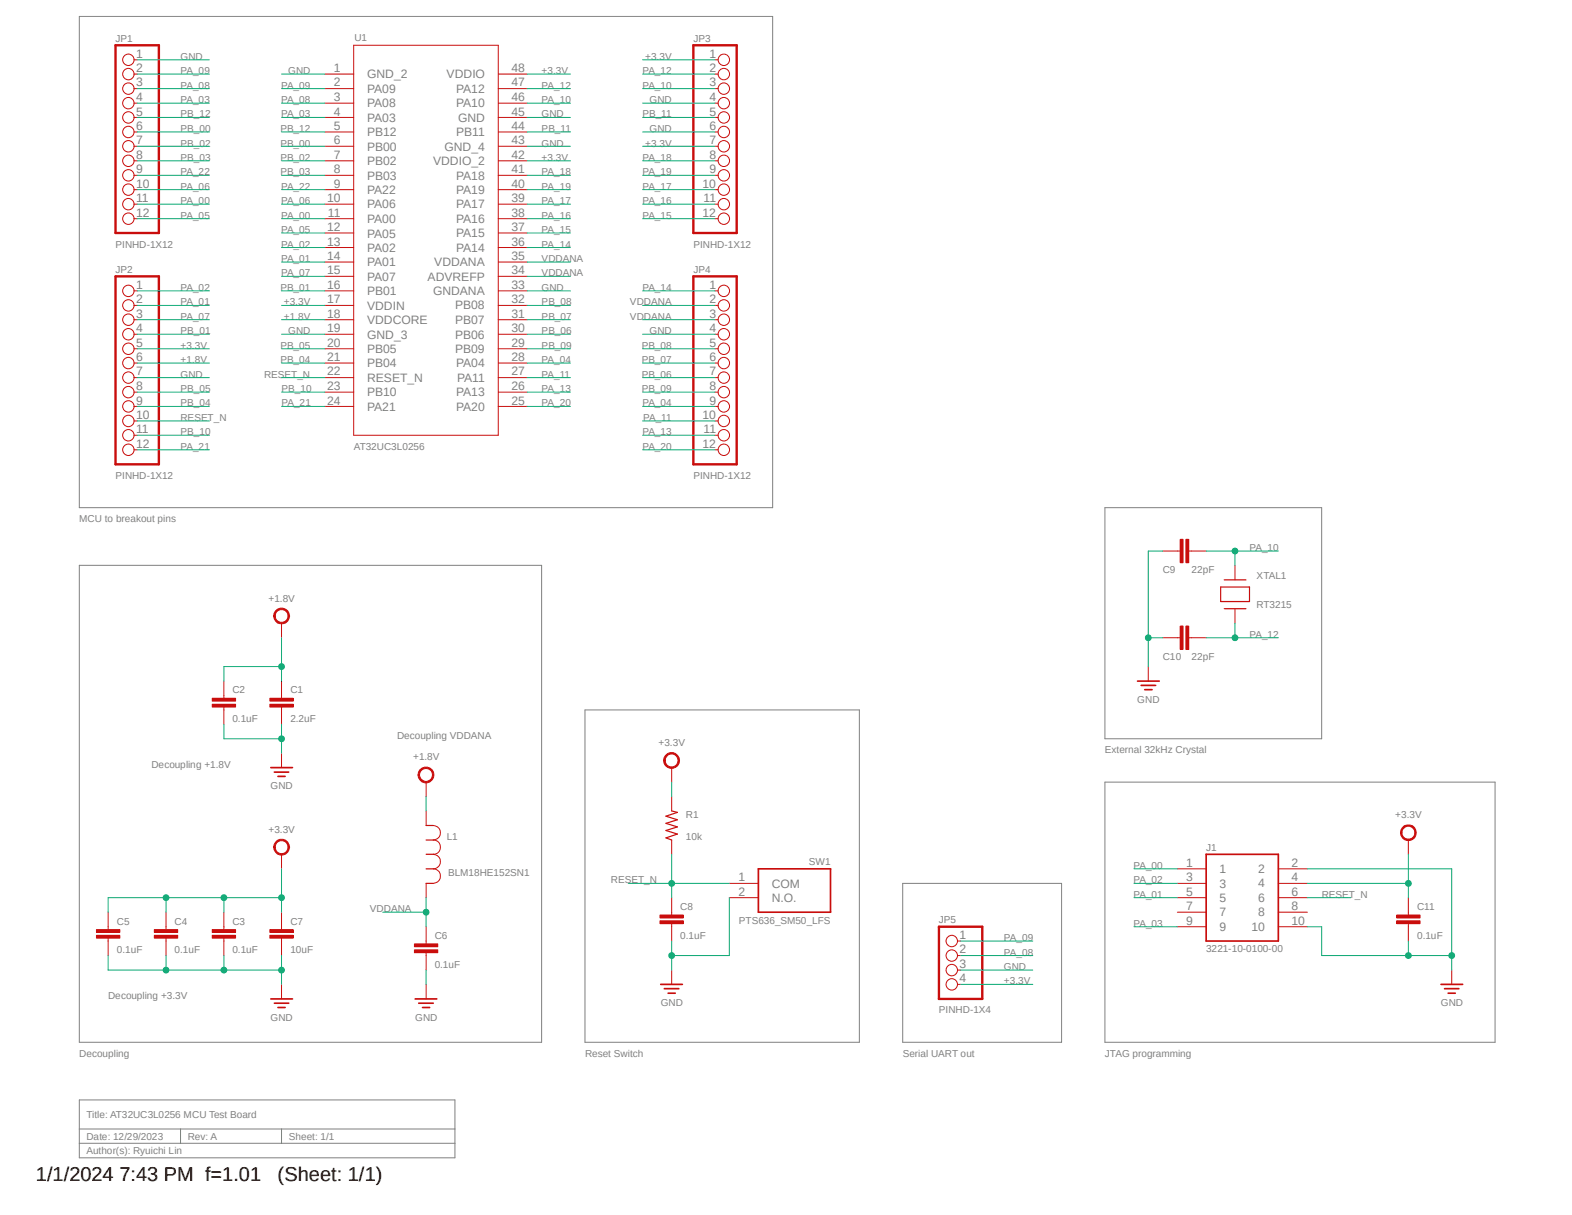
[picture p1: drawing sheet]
<svg xmlns="http://www.w3.org/2000/svg" width="279mm" height="216mm" viewBox="0 0 279 216" stroke-linecap="round" stroke-linejoin="round" font-family="sans-serif">
<path d="M13.5 2.8l252.4 203.1M265.9 2.8l-252.4 203.1" fill="none" stroke="#fff" stroke-width=".18"/>
<path d="M14.1 2.9h123.2v87.3h-123.2zM196.4 90.2h38.5v41.1h-38.5zM14.1 100.5h82.2v84.7h-82.2zM104 126.2h48.7v59h-48.7zM196.4 139h69.3v46.2h-69.3zM160.4 157h28.3v28.2h-28.3zM14.1 195.5h66.8v10.2h-66.8zM14.1 200.6h66.8M14.1 203.2h66.8M32.1 200.6v2.6M50 200.6v2.6" fill="none" stroke="#808080" stroke-width=".18"/>
<g fill="none" stroke="#c90d0c" stroke-width=".18">
<path d="M23.8 13.2h.6M23.8 15.7h.6M23.8 18.3h.6M23.8 10.6h.6M57.7 13.2h5.2M57.7 15.7h5.2M57.7 18.3h5.2M62.9 8h25.7v69.3h-25.7zM88.6 13.2h5.1M88.6 15.7h5.1M88.6 18.3h5.1M127.1 13.2h.5"/>
<path d="M127.1 15.7h.5M127.1 18.3h.5M127.1 10.6h.5M23.8 20.9h.6M23.8 23.5h.6M23.8 26h.6M23.8 28.6h.6M23.8 31.2h.6M23.8 33.7h.6M23.8 36.3h.6M23.8 38.9h.6M57.7 20.9h5.2"/>
<path d="M57.7 23.5h5.2M57.7 26h5.2M57.7 28.6h5.2M57.7 31.2h5.2M57.7 33.7h5.2M57.7 36.3h5.2M57.7 38.9h5.2M88.6 20.9h5.1M88.6 23.5h5.1M88.6 26h5.1M88.6 28.6h5.1M88.6 31.2h5.1"/>
<path d="M88.6 33.7h5.1M88.6 36.3h5.1M88.6 38.9h5.1M127.1 20.9h.5M127.1 23.5h.5M127.1 26h.5M127.1 28.6h.5M127.1 31.2h.5M127.1 33.7h.5M127.1 36.3h.5M127.1 38.9h.5M23.8 51.7h.6"/>
<path d="M23.8 54.3h.6M23.8 56.8h.6M23.8 59.4h.6M57.7 41.4h5.2M57.7 44h5.2M57.7 46.6h5.2M57.7 49.1h5.2M57.7 51.7h5.2M57.7 54.3h5.2M57.7 56.8h5.2M57.7 59.4h5.2M88.6 41.4h5.1"/>
<path d="M88.6 44h5.1M88.6 46.6h5.1M88.6 49.1h5.1M88.6 51.7h5.1M88.6 54.3h5.1M88.6 56.8h5.1M88.6 59.4h5.1M127.1 51.7h.5M127.1 54.3h.5M127.1 56.8h.5M127.1 59.4h.5M23.8 62h.6"/>
<path d="M23.8 64.5h.6M23.8 67.1h.6M23.8 69.7h.6M23.8 72.2h.6M23.8 77.3h.6M23.8 74.8h.6M23.8 79.9h.6M57.7 62h5.2M57.7 64.5h5.2M57.7 67.1h5.2M57.7 69.7h5.2M57.7 72.2h5.2"/>
<path d="M88.6 62h5.1M88.6 64.5h5.1M88.6 67.1h5.1M88.6 69.7h5.1M88.6 72.2h5.1M127.1 62h.5M127.1 64.5h.5M127.1 67.1h.5M127.1 69.7h.5M127.1 72.2h.5M127.1 77.3h.5M127.1 74.8h.5"/>
<path d="M127.1 79.9h.5M50 123.6v.5M50 125.6v.6"/>
<circle cx="22.8" cy="10.6" r="1.01"/>
<circle cx="22.8" cy="13.2" r="1.01"/>
<circle cx="22.8" cy="15.7" r="1.01"/>
<circle cx="22.8" cy="18.3" r="1.01"/>
<circle cx="128.7" cy="18.3" r="1.01"/>
<circle cx="128.7" cy="13.2" r="1.01"/>
<circle cx="128.7" cy="10.6" r="1.01"/>
<circle cx="128.7" cy="15.7" r="1.01"/>
<circle cx="22.8" cy="38.9" r="1.01"/>
<circle cx="22.8" cy="33.7" r="1.01"/>
<circle cx="22.8" cy="28.6" r="1.01"/>
<circle cx="22.8" cy="20.9" r="1.01"/>
<circle cx="22.8" cy="26" r="1.01"/>
<circle cx="22.8" cy="36.3" r="1.01"/>
<circle cx="22.8" cy="31.2" r="1.01"/>
<circle cx="22.8" cy="23.5" r="1.01"/>
<circle cx="128.7" cy="36.3" r="1.01"/>
<circle cx="128.7" cy="23.5" r="1.01"/>
<circle cx="128.7" cy="33.7" r="1.01"/>
<circle cx="128.7" cy="38.9" r="1.01"/>
<circle cx="128.7" cy="20.9" r="1.01"/>
<circle cx="128.7" cy="26" r="1.01"/>
<circle cx="128.7" cy="28.6" r="1.01"/>
<circle cx="128.7" cy="31.2" r="1.01"/>
<circle cx="22.8" cy="54.3" r="1.01"/>
<circle cx="22.8" cy="59.4" r="1.01"/>
<circle cx="22.8" cy="51.7" r="1.01"/>
<circle cx="22.8" cy="56.8" r="1.01"/>
<circle cx="128.7" cy="59.4" r="1.01"/>
<circle cx="128.7" cy="51.7" r="1.01"/>
<circle cx="128.7" cy="54.3" r="1.01"/>
<circle cx="128.7" cy="56.8" r="1.01"/>
<circle cx="22.8" cy="79.9" r="1.01"/>
<circle cx="22.8" cy="64.5" r="1.01"/>
<circle cx="22.8" cy="67.1" r="1.01"/>
<circle cx="22.8" cy="77.3" r="1.01"/>
<circle cx="22.8" cy="72.2" r="1.01"/>
<circle cx="22.8" cy="74.8" r="1.01"/>
<circle cx="22.8" cy="62" r="1.01"/>
<circle cx="22.8" cy="69.7" r="1.01"/>
<circle cx="128.7" cy="64.5" r="1.01"/>
<circle cx="128.7" cy="62" r="1.01"/>
<circle cx="128.7" cy="79.9" r="1.01"/>
<circle cx="128.7" cy="72.2" r="1.01"/>
<circle cx="128.7" cy="74.8" r="1.01"/>
<circle cx="128.7" cy="67.1" r="1.01"/>
<circle cx="128.7" cy="69.7" r="1.01"/>
<circle cx="128.7" cy="77.3" r="1.01"/>
</g>
<path d="M20.5 8h7.7v33.4h-7.7zM123.2 8h7.7v33.4h-7.7zM20.5 49.1h7.7v33.4h-7.7zM123.2 49.1h7.7v33.4h-7.7z" fill="none" stroke="#c90d0c" stroke-width=".42"/>
<path d="M48 125.1h4.1v.5h-4.1z" fill-rule="evenodd" fill="#c90d0c"/>
<path d="M48 125.1h4.1v.5h-4.1z" fill="none" stroke="#c90d0c" stroke-width=".18"/>
<path d="M48 124.1h4.1v.5h-4.1z" fill-rule="evenodd" fill="#c90d0c"/>
<path d="M39.8 123.6v.5M39.8 125.6v.6M48 124.1h4.1v.5h-4.1zM50 121v2.6M50 126.2v2.5" fill="none" stroke="#c90d0c" stroke-width=".18"/>
<path d="M37.7 125.1h4.2v.5h-4.2z" fill-rule="evenodd" fill="#c90d0c"/>
<path d="M37.7 125.1h4.2v.5h-4.2z" fill="none" stroke="#c90d0c" stroke-width=".18"/>
<path d="M37.7 124.1h4.2v.5h-4.2z" fill-rule="evenodd" fill="#c90d0c"/>
<path d="M37.7 124.1h4.2v.5h-4.2zM39.8 121v2.6M39.8 126.2v2.5" fill="none" stroke="#c90d0c" stroke-width=".18"/>
<path d="M49 149.6a1.39 1.39 0 0 1 2.2 .2 1.39 1.39 0 0 1-.8 2.1 1.39 1.39 0 0 1-1.8-1.4h.3a1.15 1.15 0 0 1 1.5-1.1 1.15 1.15 0 0 1 .5 1.9 1.15 1.15 0 0 1-1.9-.4l-.1-.4h-.3z" fill-rule="evenodd" fill="#c90d0c"/>
<path d="M49 149.6a1.39 1.39 0 0 1 2.2 .2 1.39 1.39 0 0 1-.8 2.1 1.39 1.39 0 0 1-1.8-1.4h.3a1.15 1.15 0 0 1 1.5-1.1 1.15 1.15 0 0 1 .5 1.9 1.15 1.15 0 0 1-1.9-.4l-.1-.4h-.3zM50 151.8v2.6" fill="none" stroke="#c90d0c" stroke-width=".18"/>
<path d="M49 108.5a1.4 1.4 0 0 1 2.2 .2 1.4 1.4 0 0 1-.8 2.1 1.4 1.4 0 0 1-1.8-1.3h.3a1.15 1.15 0 0 1 1.6-1.2 1.15 1.15 0 0 1 .4 1.9 1.15 1.15 0 0 1-1.9-.3l-.1-.4h-.3l.1-.5z" fill-rule="evenodd" fill="#c90d0c"/>
<path d="M49 108.5a1.4 1.4 0 0 1 2.2 .2 1.4 1.4 0 0 1-.8 2.1 1.4 1.4 0 0 1-1.8-1.3h.3a1.15 1.15 0 0 1 1.6-1.2 1.15 1.15 0 0 1 .4 1.9 1.15 1.15 0 0 1-1.9-.3l-.1-.4h-.3l.1-.5zM50 110.7v2.6M39.8 164.7v.5M39.8 166.7v.5" fill="none" stroke="#c90d0c" stroke-width=".18"/>
<path d="M37.7 166.2h4.2v.5h-4.2z" fill-rule="evenodd" fill="#c90d0c"/>
<path d="M37.7 166.2h4.2v.5h-4.2z" fill="none" stroke="#c90d0c" stroke-width=".18"/>
<path d="M37.7 165.2h4.2v.5h-4.2z" fill-rule="evenodd" fill="#c90d0c"/>
<path d="M29.5 164.7v.5M29.5 166.7v.5M37.7 165.2h4.2v.5h-4.2zM39.8 162.1v2.6M39.8 167.2v2.6" fill="none" stroke="#c90d0c" stroke-width=".18"/>
<path d="M27.4 166.2h4.2v.5h-4.2z" fill-rule="evenodd" fill="#c90d0c"/>
<path d="M27.4 166.2h4.2v.5h-4.2z" fill="none" stroke="#c90d0c" stroke-width=".18"/>
<path d="M27.4 165.2h4.2v.5h-4.2z" fill-rule="evenodd" fill="#c90d0c"/>
<path d="M19.2 164.7v.5M19.2 166.7v.5M27.4 165.2h4.2v.5h-4.2zM29.5 162.1v2.6M29.5 167.2v2.6" fill="none" stroke="#c90d0c" stroke-width=".18"/>
<path d="M17.1 166.2h4.2v.5h-4.2z" fill-rule="evenodd" fill="#c90d0c"/>
<path d="M17.1 166.2h4.2v.5h-4.2z" fill="none" stroke="#c90d0c" stroke-width=".18"/>
<path d="M17.1 165.2h4.2v.5h-4.2z" fill-rule="evenodd" fill="#c90d0c"/>
<path d="M17.1 165.2h4.2v.5h-4.2zM19.2 162.1v2.6M19.2 167.2v2.6" fill="none" stroke="#c90d0c" stroke-width=".18"/>
<path d="M74.6 136.8a1.42 1.42 0 0 1 2.3 .1 1.42 1.42 0 0 1-.8 2.2 1.42 1.42 0 0 1-1.8-1.4h.2a1.15 1.15 0 0 1 1.6-1.1 1.15 1.15 0 0 1 .4 1.9 1.15 1.15 0 0 1-1.9-.4l-.1-.4h-.2l.1-.5z" fill-rule="evenodd" fill="#c90d0c"/>
<path d="M74.6 136.8a1.42 1.42 0 0 1 2.3 .1 1.42 1.42 0 0 1-.8 2.2 1.42 1.42 0 0 1-1.8-1.4h.2a1.15 1.15 0 0 1 1.6-1.1 1.15 1.15 0 0 1 .4 1.9 1.15 1.15 0 0 1-1.9-.4l-.1-.4h-.2l.1-.5zM75.7 139v2.6M75.7 167.2v.5M75.7 169.3v.5" fill="none" stroke="#c90d0c" stroke-width=".18"/>
<path d="M73.7 168.8h4.1v.5h-4.1z" fill-rule="evenodd" fill="#c90d0c"/>
<path d="M73.7 168.8h4.1v.5h-4.1z" fill="none" stroke="#c90d0c" stroke-width=".18"/>
<path d="M73.7 167.7h4.1v.5h-4.1z" fill-rule="evenodd" fill="#c90d0c"/>
<path d="M50 164.7v.5M50 166.7v.5M73.7 167.7h4.1v.5h-4.1zM75.7 164.7v2.5M75.7 169.8v2.6" fill="none" stroke="#c90d0c" stroke-width=".18"/>
<path d="M48 166.2h4.1v.5h-4.1z" fill-rule="evenodd" fill="#c90d0c"/>
<path d="M48 166.2h4.1v.5h-4.1z" fill="none" stroke="#c90d0c" stroke-width=".18"/>
<path d="M48 165.2h4.1v.5h-4.1z" fill-rule="evenodd" fill="#c90d0c"/>
<path d="M50 133.9v2.5M119.4 141.6v2.5M119.4 149.3v2.5M48 165.2h4.1v.5h-4.1zM50 162.1v2.6M50 167.2v2.6M50 174.9v2.6M75.7 174.9v2.6M119.4 162.1v.5M119.4 164.1v.6" fill="none" stroke="#c90d0c" stroke-width=".18"/>
<path d="M48.1 136.4h3.9M48.8 137.2h2.5M49.4 138h1.3M48.1 177.5h3.9M48.8 178.3h2.5M49.4 179h1.3M73.8 177.5h3.8M74.4 178.3h2.6M75.1 179h1.3" fill="none" stroke="#c90d0c" stroke-width=".3"/>
<path d="M119.4 144.1l1 .3-2 .6 2 .7-2 .6 2 .6-2 .7 2 .6-2 .7 1 .4" fill="none" stroke="#c90d0c" stroke-width=".21"/>
<path d="M117.3 163.6h4.2v.5h-4.2z" fill-rule="evenodd" fill="#c90d0c"/>
<path d="M117.3 163.6h4.2v.5h-4.2z" fill="none" stroke="#c90d0c" stroke-width=".18"/>
<path d="M117.3 162.6h4.2v.5h-4.2z" fill-rule="evenodd" fill="#c90d0c"/>
<path d="M209.3 97.9h.5M211.3 97.9h.5M119.4 159.5v2.6M117.3 162.6h4.2v.5h-4.2zM119.4 164.7v2.5" fill="none" stroke="#c90d0c" stroke-width=".18"/>
<path d="M209.8 95.8h.5v4.2h-.5z" fill-rule="evenodd" fill="#c90d0c"/>
<path d="M209.8 95.8h.5v4.2h-.5z" fill="none" stroke="#c90d0c" stroke-width=".18"/>
<path d="M210.8 95.8h.5v4.2h-.5z" fill-rule="evenodd" fill="#c90d0c"/>
<path d="M206.7 97.9h2.6M210.8 95.8h.5v4.2h-.5zM211.8 97.9h2.6M209.3 113.3h.5M211.3 113.3h.5" fill="none" stroke="#c90d0c" stroke-width=".18"/>
<path d="M209.8 111.3h.5v4.1h-.5z" fill-rule="evenodd" fill="#c90d0c"/>
<path d="M209.8 111.3h.5v4.1h-.5z" fill="none" stroke="#c90d0c" stroke-width=".18"/>
<path d="M210.8 111.3h.5v4.1h-.5z" fill-rule="evenodd" fill="#c90d0c"/>
<path d="M206.7 113.3h2.6M210.8 111.3h.5v4.1h-.5zM211.8 113.3h2.6M250.3 162.1v.5M250.3 164.1v.6" fill="none" stroke="#c90d0c" stroke-width=".18"/>
<path d="M248.2 163.6h4.2v.5h-4.2z" fill-rule="evenodd" fill="#c90d0c"/>
<path d="M248.2 163.6h4.2v.5h-4.2z" fill="none" stroke="#c90d0c" stroke-width=".18"/>
<path d="M248.2 162.6h4.2v.5h-4.2z" fill-rule="evenodd" fill="#c90d0c"/>
<path d="M250.3 159.5v2.6M248.2 162.6h4.2v.5h-4.2zM250.3 164.7v2.5" fill="none" stroke="#c90d0c" stroke-width=".18"/>
<path d="M118.3 134.2a1.42 1.42 0 0 1 2.3 .2 1.42 1.42 0 0 1-.9 2.1 1.42 1.42 0 0 1-1.8-1.4h.3a1.15 1.15 0 0 1 1.7-.9 1.15 1.15 0 0 1 .2 1.9 1.15 1.15 0 0 1-1.8-.6l-.1-.4h-.3z" fill-rule="evenodd" fill="#c90d0c"/>
<path d="M204.1 118.4v2.6M118.3 134.2a1.42 1.42 0 0 1 2.3 .2 1.42 1.42 0 0 1-.9 2.1 1.42 1.42 0 0 1-1.8-1.4h.3a1.15 1.15 0 0 1 1.7-.9 1.15 1.15 0 0 1 .2 1.9 1.15 1.15 0 0 1-1.8-.6l-.1-.4h-.3zM119.4 136.4v2.6M119.4 172.4v2.5M258 172.4v2.5" fill="none" stroke="#c90d0c" stroke-width=".18"/>
<path d="M202.2 121h3.8M202.8 121.8h2.6M203.5 122.6h1.3M117.4 174.9h3.9M118.1 175.7h2.5M118.7 176.5h1.3M256.1 174.9h3.9M256.8 175.7h2.5M257.4 176.5h1.3" fill="none" stroke="#c90d0c" stroke-width=".3"/>
<path d="M249.3 147.1a1.4 1.4 0 0 1 2.2 .1 1.4 1.4 0 0 1-.8 2.1 1.4 1.4 0 0 1-1.8-1.3h.3a1.16 1.16 0 0 1 1.5-1.1 1.16 1.16 0 0 1 .6 1.8 1.16 1.16 0 0 1-1.9 0l-.2-.3v-.4h-.3z" fill-rule="evenodd" fill="#c90d0c"/>
<g fill="none" stroke="#c90d0c" stroke-width=".18">
<path d="M219.5 100.5v2.5M219.5 108.2v2.5M75.7 144.1v2.6M75.7 157v2.5M77 146.7a1.29 1.29 0 0 1 1.3 1.3 1.29 1.29 0 0 1-1.3 1.3 1.27 1.27 0 0 1 1.3 1.2 1.27 1.27 0 0 1-1.3 1.3 1.29 1.29 0 0 1 1.3 1.3 1.29 1.29 0 0 1-1.3 1.3 1.29 1.29 0 0 1 1.3 1.3 1.29 1.29 0 0 1-1.3 1.3M129.6 157h5.2M129.6 159.5h5.2M209.3 157h5.1M209.3 159.5h5.1M209.3 154.4h5.1M227.2 157h5.2M227.2 159.5h5.2"/>
<path d="M227.2 154.4h5.2M249.3 147.1a1.4 1.4 0 0 1 2.2 .1 1.4 1.4 0 0 1-.8 2.1 1.4 1.4 0 0 1-1.8-1.3h.3a1.16 1.16 0 0 1 1.5-1.1 1.16 1.16 0 0 1 .6 1.8 1.16 1.16 0 0 1-1.9 0l-.2-.3v-.4h-.3zM250.3 149.3v2.5M170.2 167.2h.5M170.2 169.8h.5M170.2 172.4h.5M170.2 174.9h.5M209.3 162.1h5.1M209.3 164.7h5.1M227.2 162.1h5.2M227.2 164.7h5.2"/>
<circle cx="169.2" cy="169.8" r="1.01"/>
<circle cx="169.2" cy="167.2" r="1.01"/>
<circle cx="169.2" cy="174.9" r="1.01"/>
<circle cx="169.2" cy="172.4" r="1.01"/>
</g>
<path d="M166.9 164.7h7.7v12.8h-7.7z" fill="none" stroke="#c90d0c" stroke-width=".42"/>
<path d="M134.8 154.4h12.8v7.7h-12.8zM214.4 151.8h12.8v15.4h-12.8z" fill="none" stroke="#c90d0c" stroke-width=".3"/>
<path d="M217 104.3h5.1v2.6h-5.1zM217.6 103h3.8M217.6 108.2h3.8M75.7 149.3h1.3M75.7 151.8h1.3M75.7 157h1.3M75.7 146.7h1.3M75.7 154.4h1.3" fill="none" stroke="#c90d0c" stroke-width=".21"/>
<g fill="none" stroke="#0dab76" stroke-width=".18">
<path d="M24.4 15.7h12.8M24.4 13.2h12.8M24.4 18.3h12.8M50 15.7h7.7M50 18.3h7.7M24.4 20.9h12.8M24.4 23.5h12.8M24.4 26h12.8M24.4 28.6h12.8M24.4 31.2h12.8M24.4 33.7h12.8M24.4 36.3h12.8"/>
<path d="M24.4 38.9h12.8M50 20.9h7.7M50 23.5h7.7M50 26h7.7M50 28.6h7.7M50 31.2h7.7M50 33.7h7.7M50 36.3h7.7M50 38.9h7.7M24.4 51.7h12.8M24.4 54.3h12.8M24.4 56.8h12.8"/>
<path d="M24.4 59.4h12.8M50 41.4h7.7M50 44h7.7M50 51.7h7.7M50 46.6h7.7M50 49.1h7.7M24.4 69.7h12.8M24.4 72.2h12.8M24.4 74.8h12.8M50 62h7.7M50 64.5h7.7M50 67.1h7.7"/>
<path d="M119.4 151.8v7.7M201.5 154.4h7.8M201.5 157h7.8M201.5 159.5h7.8M232.4 159.5h7.7M170.7 167.2h12.9M170.7 169.8h12.9M201.5 164.7h7.8"/>
</g>
<circle cx="119.4" cy="157" r=".51" fill="#0dab76"/>
<g fill="none" stroke="#0dab76" stroke-width=".18">
<path d="M93.7 15.7h7.7M114.2 13.2h12.9M24.4 77.3h12.8M24.4 79.9h12.8M50 69.7h7.7M50 72.2h7.7M214.4 113.3h12.8M219.5 110.7v2.6M111.7 157h17.9"/>
<circle cx="119.4" cy="157" r=".51"/>
</g>
<circle cx="219.5" cy="113.3" r=".51" fill="#0dab76"/>
<g fill="none" stroke="#0dab76" stroke-width=".18">
<path d="M24.4 10.6h12.8M50 13.2h7.7M114.2 18.3h12.9M93.7 20.9h7.7M93.7 26h7.7M114.2 23.5h12.9M50 59.4h7.7M93.7 51.7h7.7M114.2 59.4h12.9M24.4 67.1h12.8M39.8 128.7v2.6h10.2M50 128.7v5.2"/>
<path d="M75.7 172.4v2.5"/>
<circle cx="219.5" cy="113.3" r=".51"/>
</g>
<circle cx="50" cy="131.3" r=".51" fill="#0dab76"/>
<g fill="none" stroke="#0dab76" stroke-width=".18">
<path d="M19.2 169.8v2.6h30.8v-2.6M29.5 169.8v2.6"/>
<circle cx="50" cy="131.3" r=".51"/>
</g>
<circle cx="29.5" cy="172.4" r=".51" fill="#0dab76"/>
<g fill="none" stroke="#0dab76" stroke-width=".18">
<path d="M39.8 169.8v2.6"/>
<circle cx="29.5" cy="172.4" r=".51"/>
</g>
<circle cx="39.8" cy="172.4" r=".51" fill="#0dab76"/>
<g fill="none" stroke="#0dab76" stroke-width=".18">
<path d="M50 172.4v2.5"/>
<circle cx="39.8" cy="172.4" r=".51"/>
</g>
<circle cx="50" cy="172.4" r=".51" fill="#0dab76"/>
<g fill="none" stroke="#0dab76" stroke-width=".18">
<path d="M129.6 159.5v10.3h-10.2M119.4 167.2v5.2"/>
<circle cx="50" cy="172.4" r=".51"/>
</g>
<circle cx="119.4" cy="169.8" r=".51" fill="#0dab76"/>
<g fill="none" stroke="#0dab76" stroke-width=".18">
<path d="M206.7 97.9h-2.6v15.4h2.6"/>
<circle cx="119.4" cy="169.8" r=".51"/>
</g>
<circle cx="204.1" cy="113.3" r=".51" fill="#0dab76"/>
<g fill="none" stroke="#0dab76" stroke-width=".18">
<path d="M204.1 113.3v5.1M232.4 154.4h25.6v18M232.4 164.7h2.5v5.1h23.1M250.3 167.2v2.6"/>
<circle cx="204.1" cy="113.3" r=".51"/>
</g>
<circle cx="258" cy="169.8" r=".51" fill="#0dab76"/>
<circle cx="258" cy="169.8" r=".51" fill="none" stroke="#0dab76" stroke-width=".18"/>
<circle cx="250.3" cy="169.8" r=".51" fill="#0dab76"/>
<g fill="none" stroke="#0dab76" stroke-width=".18">
<path d="M93.7 31.2h7.7M93.7 33.7h7.7M93.7 36.3h7.7M93.7 38.9h7.7M114.2 31.2h12.9M114.2 28.6h12.9M114.2 33.7h12.9M114.2 36.3h12.9M114.2 38.9h12.9M93.7 41.4h7.7M93.7 44h7.7M93.7 46.6h7.7"/>
<path d="M93.7 49.1h7.7M114.2 51.7h12.9M114.2 54.3h12.9M114.2 56.8h12.9M75.7 159.5v5.2M170.7 172.4h12.9"/>
<circle cx="250.3" cy="169.8" r=".51"/>
</g>
<circle cx="75.7" cy="162.1" r=".51" fill="#0dab76"/>
<g fill="none" stroke="#0dab76" stroke-width=".18">
<path d="M93.7 23.5h7.7M114.2 20.9h12.9M50 56.8h7.7M93.7 54.3h7.7M93.7 56.8h7.7M93.7 59.4h7.7M24.4 64.5h12.8M93.7 62h7.7M93.7 64.5h7.7M93.7 67.1h7.7M93.7 69.7h7.7M93.7 72.2h7.7"/>
<path d="M114.2 62h12.9M114.2 64.5h12.9M114.2 67.1h12.9M114.2 69.7h12.9M114.2 72.2h12.9M114.2 77.3h12.9M114.2 79.9h12.9M114.2 74.8h12.9M50 113.3v7.7M50 118.4h-10.2v2.6M68 162.1h7.7"/>
<circle cx="75.7" cy="162.1" r=".51"/>
</g>
<circle cx="50" cy="118.4" r=".51" fill="#0dab76"/>
<g fill="none" stroke="#0dab76" stroke-width=".18">
<path d="M93.7 13.2h7.7M114.2 10.6h12.9M93.7 28.6h7.7M114.2 26h12.9M50 54.3h7.7M24.4 62h12.8M50 154.4v7.7M75.7 141.6v2.5"/>
<circle cx="50" cy="118.4" r=".51"/>
</g>
<circle cx="50" cy="159.5" r=".51" fill="#0dab76"/>
<g fill="none" stroke="#0dab76" stroke-width=".18">
<path d="M29.5 159.5v2.6M50 159.5h-30.8v2.6"/>
<circle cx="50" cy="159.5" r=".51"/>
</g>
<circle cx="29.5" cy="159.5" r=".51" fill="#0dab76"/>
<g fill="none" stroke="#0dab76" stroke-width=".18">
<path d="M39.8 159.5v2.6"/>
<circle cx="29.5" cy="159.5" r=".51"/>
</g>
<circle cx="39.8" cy="159.5" r=".51" fill="#0dab76"/>
<g fill="none" stroke="#0dab76" stroke-width=".18">
<path d="M119.4 139v2.6M232.4 157h17.9M250.3 151.8v7.7"/>
<circle cx="39.8" cy="159.5" r=".51"/>
</g>
<circle cx="250.3" cy="157" r=".51" fill="#0dab76"/>
<g fill="none" stroke="#0dab76" stroke-width=".18">
<path d="M93.7 18.3h7.7M114.2 15.7h12.9M214.4 97.9h12.8M219.5 97.9v2.6M170.7 174.9h12.9"/>
<circle cx="250.3" cy="157" r=".51"/>
</g>
<circle cx="219.5" cy="97.9" r=".51" fill="#0dab76"/>
<circle cx="219.5" cy="97.9" r=".51" fill="none" stroke="#0dab76" stroke-width=".18"/>
<g font-size="3.6">
<text x="6.4" y="209.9">1/1/2024 7:43 PM f=1.01</text>
<text x="49.4" y="209.9">(Sheet: 1/1)</text>
</g>
<g font-size="2.2" fill="#808080">
<text x="24.2" y="10.2">1</text>
<text x="126.1" y="10.2">1</text>
<text x="24.2" y="12.8">2</text>
<text x="24.2" y="15.4">3</text>
<text x="24.2" y="17.9">4</text>
<text x="59.4" y="12.8">1</text>
<text x="59.4" y="15.4">2</text>
<text x="59.4" y="17.9">3</text>
<text x="65.2" y="13.9">GND_2</text>
<text x="65.2" y="16.5">PA09</text>
<text x="79.4" y="13.9">VDDIO</text>
<text x="81.1" y="16.5">PA12</text>
<text x="90.9" y="17.9">46</text>
<text x="90.9" y="15.4">47</text>
<text x="90.9" y="12.8">48</text>
<text x="126.1" y="12.8">2</text>
<text x="126.1" y="15.4">3</text>
<text x="126.1" y="17.9">4</text>
<text x="24.2" y="20.5">5</text>
<text x="24.2" y="23.1">6</text>
<text x="59.4" y="20.5">4</text>
<text x="59.4" y="23.1">5</text>
<text x="65.2" y="19.1">PA08</text>
<text x="65.2" y="21.6">PA03</text>
<text x="81.1" y="19.1">PA10</text>
<text x="81.4" y="21.6">GND</text>
<text x="90.9" y="23.1">44</text>
<text x="90.9" y="20.5">45</text>
<text x="126.1" y="20.5">5</text>
<text x="126.1" y="23.1">6</text>
<text x="24.2" y="25.7">7</text>
<text x="24.2" y="28.2">8</text>
<text x="59.4" y="25.7">6</text>
<text x="59.4" y="28.2">7</text>
<text x="65.2" y="24.2">PB12</text>
<text x="65.2" y="26.8">PB00</text>
<text x="65.2" y="29.3">PB02</text>
<text x="77" y="29.3">VDDIO_2</text>
<text x="79" y="26.8">GND_4</text>
<text x="81.1" y="24.2">PB11</text>
<text x="90.9" y="28.2">42</text>
<text x="90.9" y="25.7">43</text>
<text x="126.1" y="25.7">7</text>
<text x="126.1" y="28.2">8</text>
<text x="24.2" y="30.8">9</text>
<text x="24.2" y="33.4">10</text>
<text x="24.2" y="35.9">11</text>
<text x="58.1" y="35.9">10</text>
<text x="59.4" y="30.8">8</text>
<text x="59.4" y="33.4">9</text>
<text x="65.2" y="31.9">PB03</text>
<text x="65.2" y="34.5">PA22</text>
<text x="81.1" y="34.5">PA19</text>
<text x="81.1" y="31.9">PA18</text>
<text x="90.9" y="35.9">39</text>
<text x="90.9" y="33.4">40</text>
<text x="90.9" y="30.8">41</text>
<text x="124.9" y="33.4">10</text>
<text x="125.1" y="35.9">11</text>
<text x="126.1" y="30.8">9</text>
<text x="24.2" y="38.5">12</text>
<text x="58.1" y="41.1">12</text>
<text x="58.3" y="38.5">11</text>
<text x="65.2" y="37">PA06</text>
<text x="65.2" y="39.6">PA00</text>
<text x="81.1" y="39.6">PA16</text>
<text x="81.1" y="37">PA17</text>
<text x="90.9" y="41.1">37</text>
<text x="90.9" y="38.5">38</text>
<text x="124.9" y="38.5">12</text>
<text x="58.1" y="43.6">13</text>
<text x="58.1" y="46.2">14</text>
<text x="65.2" y="42.2">PA05</text>
<text x="65.2" y="44.7">PA02</text>
<text x="65.2" y="47.3">PA01</text>
<text x="77.2" y="47.3">VDDANA</text>
<text x="81.1" y="44.7">PA14</text>
<text x="81.1" y="42.2">PA15</text>
<text x="90.9" y="46.2">35</text>
<text x="90.9" y="43.6">36</text>
<text x="24.2" y="51.3">1</text>
<text x="24.2" y="53.9">2</text>
<text x="58.1" y="48.8">15</text>
<text x="58.1" y="51.3">16</text>
<text x="58.1" y="53.9">17</text>
<text x="65.2" y="49.9">PA07</text>
<text x="65.2" y="52.4">PB01</text>
<text x="76" y="49.9">ADVREFP</text>
<text x="77" y="52.4">GNDANA</text>
<text x="90.9" y="53.9">32</text>
<text x="90.9" y="51.3">33</text>
<text x="90.9" y="48.8">34</text>
<text x="126.1" y="51.3">1</text>
<text x="126.1" y="53.9">2</text>
<text x="24.2" y="56.5">3</text>
<text x="24.2" y="59">4</text>
<text x="58.1" y="56.5">18</text>
<text x="58.1" y="59">19</text>
<text x="65.2" y="55">VDDIN</text>
<text x="65.2" y="57.6">VDDCORE</text>
<text x="80.9" y="57.6">PB07</text>
<text x="80.9" y="55">PB08</text>
<text x="90.9" y="59">30</text>
<text x="90.9" y="56.5">31</text>
<text x="126.1" y="56.5">3</text>
<text x="126.1" y="59">4</text>
<text x="24.2" y="61.6">5</text>
<text x="24.2" y="64.2">6</text>
<text x="58.1" y="61.6">20</text>
<text x="58.1" y="64.2">21</text>
<text x="65.2" y="60.2">GND_3</text>
<text x="65.2" y="62.7">PB05</text>
<text x="65.2" y="65.3">PB04</text>
<text x="80.9" y="62.7">PB09</text>
<text x="80.9" y="60.2">PB06</text>
<text x="81.1" y="65.3">PA04</text>
<text x="90.9" y="64.2">28</text>
<text x="90.9" y="61.6">29</text>
<text x="126.1" y="61.6">5</text>
<text x="126.1" y="64.2">6</text>
<text x="24.2" y="66.7">7</text>
<text x="24.2" y="69.3">8</text>
<text x="24.2" y="71.9">9</text>
<text x="58.1" y="66.7">22</text>
<text x="58.1" y="69.3">23</text>
<text x="58.1" y="71.9">24</text>
<text x="65.2" y="67.9">RESET_N</text>
<text x="65.2" y="70.4">PB10</text>
<text x="81.1" y="70.4">PA13</text>
<text x="81.2" y="67.9">PA11</text>
<text x="90.9" y="71.9">25</text>
<text x="90.9" y="69.3">26</text>
<text x="90.9" y="66.7">27</text>
<text x="126.1" y="66.7">7</text>
<text x="126.1" y="69.3">8</text>
<text x="126.1" y="71.9">9</text>
<text x="24.2" y="74.4">10</text>
<text x="24.2" y="77">11</text>
<text x="65.2" y="73">PA21</text>
<text x="81.1" y="73">PA20</text>
<text x="124.9" y="74.4">10</text>
<text x="125.1" y="77">11</text>
<text x="24.2" y="79.6">12</text>
<text x="124.9" y="79.6">12</text>
<text x="210.8" y="154">1</text>
<text x="216.7" y="155.1">1</text>
<text x="223.6" y="155.1">2</text>
<text x="229.6" y="154">2</text>
<text x="131.2" y="156.6">1</text>
<text x="131.2" y="159.2">2</text>
<text x="137.2" y="157.7">COM</text>
<text x="137.2" y="160.3">N.O.</text>
<text x="210.8" y="156.6">3</text>
<text x="210.8" y="159.2">5</text>
<text x="210.8" y="161.7">7</text>
<text x="216.7" y="157.7">3</text>
<text x="216.7" y="160.3">5</text>
<text x="223.6" y="157.7">4</text>
<text x="223.6" y="160.3">6</text>
<text x="229.6" y="156.6">4</text>
<text x="229.6" y="159.2">6</text>
<text x="229.6" y="161.7">8</text>
<text x="170.5" y="166.9">1</text>
<text x="210.8" y="164.3">9</text>
<text x="216.7" y="162.9">7</text>
<text x="216.7" y="165.4">9</text>
<text x="222.4" y="165.4">10</text>
<text x="223.6" y="162.9">8</text>
<text x="229.6" y="164.3">10</text>
<text x="170.5" y="169.4">2</text>
<text x="170.5" y="172">3</text>
<text x="170.5" y="174.6">4</text>
</g>
<g font-size="1.8" fill="#808080">
<text x="20.5" y="7.4">JP1</text>
<text x="32.1" y="10.6">GND</text>
<text x="63" y="7.3">U1</text>
<text x="114.7" y="10.6">+3.3V</text>
<text x="123.2" y="7.4">JP3</text>
<text x="32.1" y="13.2">PA_09</text>
<text x="32.1" y="15.7">PA_08</text>
<text x="50" y="15.7">PA_09</text>
<text x="51.2" y="13.2">GND</text>
<text x="96.3" y="15.7">PA_12</text>
<text x="96.3" y="13.2">+3.3V</text>
<text x="114.2" y="13.2">PA_12</text>
<text x="114.2" y="15.7">PA_10</text>
<text x="32.1" y="18.3">PA_03</text>
<text x="32.1" y="20.9">PB_12</text>
<text x="32.1" y="23.5">PB_00</text>
<text x="49.8" y="23.5">PB_12</text>
<text x="50" y="18.3">PA_08</text>
<text x="50" y="20.9">PA_03</text>
<text x="96.3" y="20.9">GND</text>
<text x="96.3" y="23.5">PB_11</text>
<text x="96.3" y="18.3">PA_10</text>
<text x="114.2" y="20.9">PB_11</text>
<text x="115.4" y="18.3">GND</text>
<text x="115.4" y="23.5">GND</text>
<text x="32.1" y="26">PB_02</text>
<text x="32.1" y="28.6">PB_03</text>
<text x="49.8" y="26">PB_00</text>
<text x="49.8" y="28.6">PB_02</text>
<text x="96.3" y="26">GND</text>
<text x="96.3" y="28.6">+3.3V</text>
<text x="114.2" y="28.6">PA_18</text>
<text x="114.7" y="26">+3.3V</text>
<text x="32.1" y="31.2">PA_22</text>
<text x="32.1" y="33.7">PA_06</text>
<text x="49.8" y="31.2">PB_03</text>
<text x="50" y="33.7">PA_22</text>
<text x="96.3" y="31.2">PA_18</text>
<text x="96.3" y="33.7">PA_19</text>
<text x="114.2" y="31.2">PA_19</text>
<text x="114.2" y="33.7">PA_17</text>
<text x="32.1" y="36.3">PA_00</text>
<text x="32.1" y="38.9">PA_05</text>
<text x="50" y="36.3">PA_06</text>
<text x="50" y="38.9">PA_00</text>
<text x="50" y="41.4">PA_05</text>
<text x="96.3" y="36.3">PA_17</text>
<text x="96.3" y="38.9">PA_16</text>
<text x="96.3" y="41.4">PA_15</text>
<text x="114.2" y="36.3">PA_16</text>
<text x="114.2" y="38.9">PA_15</text>
<text x="20.5" y="44">PINHD-1X12</text>
<text x="50" y="44">PA_02</text>
<text x="50" y="46.6">PA_01</text>
<text x="96.3" y="44">PA_14</text>
<text x="96.3" y="46.6">VDDANA</text>
<text x="123.2" y="44">PINHD-1X12</text>
<text x="20.5" y="48.5">JP2</text>
<text x="32.1" y="51.7">PA_02</text>
<text x="49.8" y="51.7">PB_01</text>
<text x="50" y="49.1">PA_07</text>
<text x="96.3" y="51.7">GND</text>
<text x="96.3" y="49.1">VDDANA</text>
<text x="114.2" y="51.7">PA_14</text>
<text x="123.2" y="48.5">JP4</text>
<text x="32.1" y="54.3">PA_01</text>
<text x="32.1" y="56.8">PA_07</text>
<text x="32.1" y="59.4">PB_01</text>
<text x="50.5" y="56.8">+1.8V</text>
<text x="50.5" y="54.3">+3.3V</text>
<text x="51.2" y="59.4">GND</text>
<text x="96.3" y="54.3">PB_08</text>
<text x="96.3" y="56.8">PB_07</text>
<text x="96.3" y="59.4">PB_06</text>
<text x="112" y="54.3">VDDANA</text>
<text x="112" y="56.8">VDDANA</text>
<text x="115.4" y="59.4">GND</text>
<text x="32.1" y="64.5">+1.8V</text>
<text x="32.1" y="62">+3.3V</text>
<text x="49.8" y="62">PB_05</text>
<text x="49.8" y="64.5">PB_04</text>
<text x="96.3" y="62">PB_09</text>
<text x="96.3" y="64.5">PA_04</text>
<text x="114" y="62">PB_08</text>
<text x="114" y="64.5">PB_07</text>
<text x="32.1" y="69.7">PB_05</text>
<text x="32.1" y="67.1">GND</text>
<text x="46.9" y="67.1">RESET_N</text>
<text x="50" y="69.7">PB_10</text>
<text x="96.3" y="69.7">PA_13</text>
<text x="96.3" y="67.1">PA_11</text>
<text x="114" y="67.1">PB_06</text>
<text x="114" y="69.7">PB_09</text>
<text x="32.1" y="72.2">PB_04</text>
<text x="32.1" y="74.8">RESET_N</text>
<text x="32.1" y="77.4">PB_10</text>
<text x="50" y="72.2">PA_21</text>
<text x="96.3" y="72.2">PA_20</text>
<text x="114.2" y="72.2">PA_04</text>
<text x="114.2" y="77.4">PA_13</text>
<text x="114.3" y="74.8">PA_11</text>
<text x="32.1" y="79.9">PA_21</text>
<text x="62.9" y="80">AT32UC3L0256</text>
<text x="114.2" y="79.9">PA_20</text>
<text x="20.5" y="85">PINHD-1X12</text>
<text x="123.2" y="85">PINHD-1X12</text>
<text x="14.1" y="92.8">MCU to breakout pins</text>
<text x="206.7" y="101.9">C9</text>
<text x="211.8" y="101.9">22pF</text>
<text x="222.1" y="97.9">PA_10</text>
<text x="47.7" y="106.9">+1.8V</text>
<text x="223.3" y="108">RT3215</text>
<text x="223.4" y="102.9">XTAL1</text>
<text x="222.1" y="113.3">PA_12</text>
<text x="206.7" y="117.3">C10</text>
<text x="211.8" y="117.3">22pF</text>
<text x="41.3" y="123.2">C2</text>
<text x="51.6" y="123.2">C1</text>
<text x="202.1" y="124.8">GND</text>
<text x="41.3" y="128.3">0.1uF</text>
<text x="51.6" y="128.3">2.2uF</text>
<text x="70.6" y="131.3">Decoupling VDDANA</text>
<text x="26.9" y="136.4">Decoupling +1.8V</text>
<text x="73.4" y="135.1">+1.8V</text>
<text x="117.1" y="132.5">+3.3V</text>
<text x="196.4" y="133.9">External 32kHz Crystal</text>
<text x="48.1" y="140.3">GND</text>
<text x="47.7" y="148">+3.3V</text>
<text x="79.4" y="149.2">L1</text>
<text x="121.9" y="149.3">10k</text>
<text x="121.9" y="145.4">R1</text>
<text x="248" y="145.4">+3.3V</text>
<text x="79.6" y="155.6">BLM18HE152SN1</text>
<text x="143.8" y="153.8">SW1</text>
<text x="201.5" y="154.4">PA_00</text>
<text x="214.4" y="151.2">J1</text>
<text x="108.6" y="157">RESET_N</text>
<text x="120.9" y="161.7">C8</text>
<text x="201.5" y="157">PA_02</text>
<text x="201.5" y="159.5">PA_01</text>
<text x="234.9" y="159.5">RESET_N</text>
<text x="251.9" y="161.7">C11</text>
<text x="20.8" y="164.3">C5</text>
<text x="31" y="164.3">C4</text>
<text x="41.3" y="164.3">C3</text>
<text x="51.6" y="164.3">C7</text>
<text x="65.7" y="162.1">VDDANA</text>
<text x="77.3" y="166.8">C6</text>
<text x="120.9" y="166.8">0.1uF</text>
<text x="131.3" y="164.3">PTS636_SM50_LFS</text>
<text x="166.9" y="164">JP5</text>
<text x="178.4" y="167.2">PA_09</text>
<text x="201.5" y="164.7">PA_03</text>
<text x="251.9" y="166.8">0.1uF</text>
<text x="20.8" y="169.4">0.1uF</text>
<text x="31" y="169.4">0.1uF</text>
<text x="41.3" y="169.4">0.1uF</text>
<text x="51.6" y="169.4">10uF</text>
<text x="77.3" y="172">0.1uF</text>
<text x="178.4" y="169.8">PA_08</text>
<text x="178.4" y="172.4">GND</text>
<text x="214.4" y="169.2">3221-10-0100-00</text>
<text x="19.2" y="177.5">Decoupling +3.3V</text>
<text x="117.4" y="178.8">GND</text>
<text x="178.4" y="174.9">+3.3V</text>
<text x="256.1" y="178.8">GND</text>
<text x="48.1" y="181.4">GND</text>
<text x="73.8" y="181.4">GND</text>
<text x="166.9" y="180.1">PINHD-1X4</text>
<text x="14.1" y="187.7">Decoupling</text>
<text x="104" y="187.7">Reset Switch</text>
<text x="160.4" y="187.7">Serial UART out</text>
<text x="196.4" y="187.7">JTAG programming</text>
<text x="15.4" y="202.5">Date: 12/29/2023</text>
<text x="15.4" y="198.7">Title: AT32UC3L0256 MCU Test Board</text>
<text x="33.4" y="202.5">Rev: A</text>
<text x="51.4" y="202.5">Sheet: 1/1</text>
<text x="15.4" y="205.1">Author(s): Ryuichi Lin</text>
</g>
</svg>
